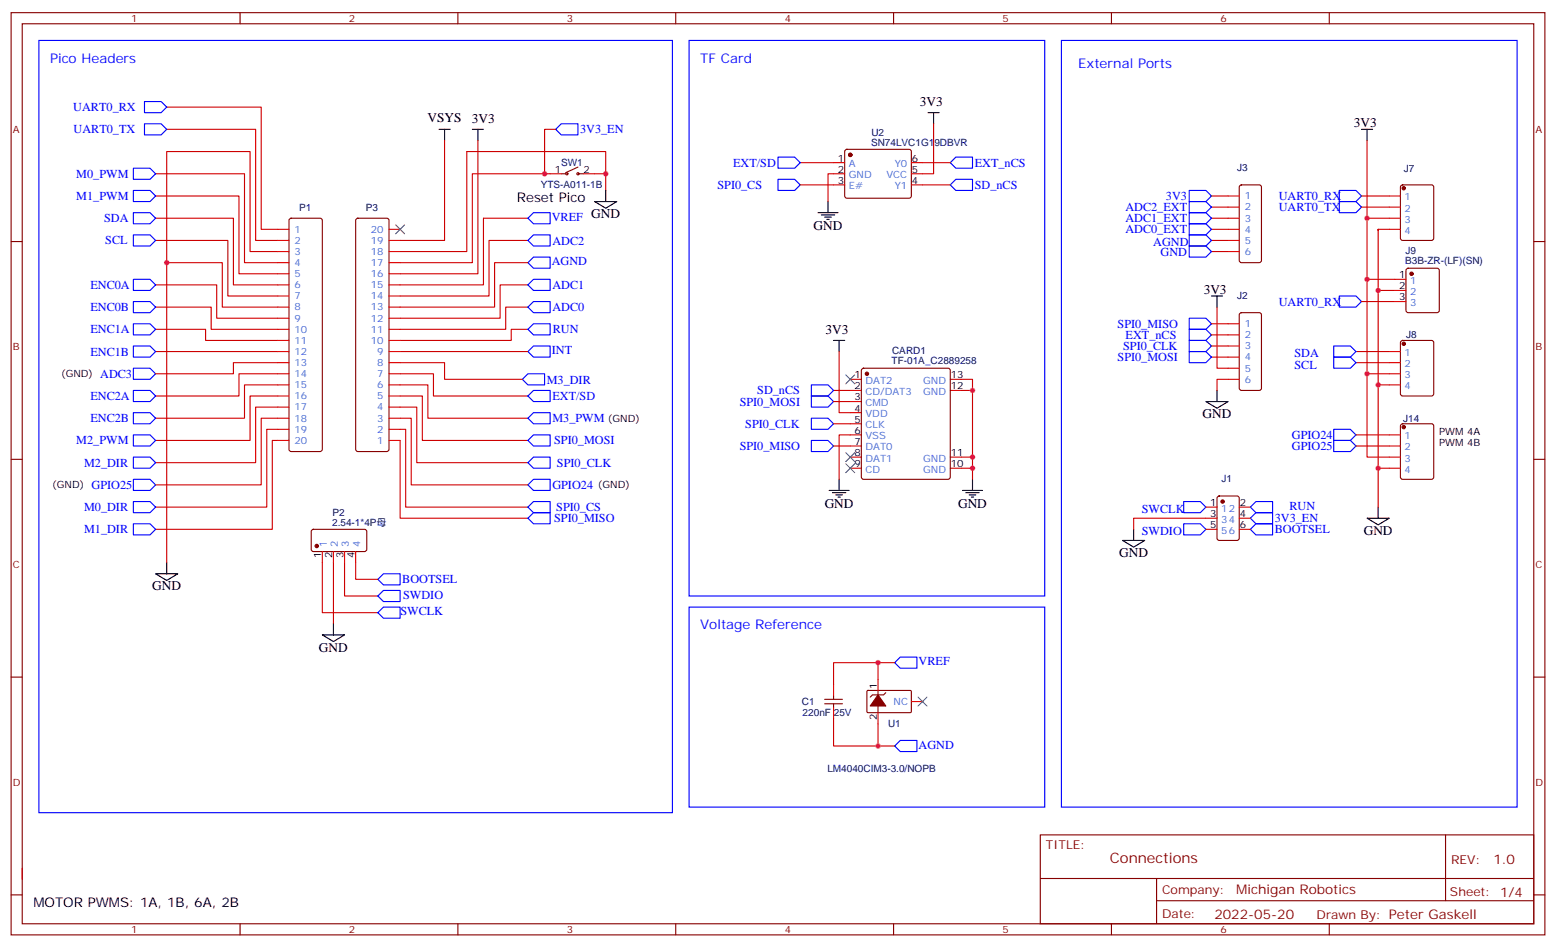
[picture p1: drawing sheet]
<svg xmlns="http://www.w3.org/2000/svg" width="494mm" height="301mm" viewBox="0 0 494 301" stroke-linecap="round" stroke-linejoin="round" font-family="sans-serif">
<g fill="none" stroke="#870000" stroke-width=".35">
<path d="M3.5 4h486.9v292.8h-486.9zM7.1 7.5h479.7v285.8h-479.7zM76.2 4v3.5M145.3 4v3.5M214.5 4v3.5M283.6 4v3.5M352.8 4v3.5M421.9 4v3.5M178.2 55.2h1.4M183.4 53.1l-3.8 1.7M183.8 55.2h1.4M268.3 47.6l.5-.2h19.8l.5 .2 .2 .5-.1 14.4-.6 .4h-20.1l-.4-.7v-14.1z"/>
<path d="M393.6 58.9l.5-.2h5.6l.6 .4 .1 23.6-.5 .6-5.8 .1-.7-.5-.1-23.5zM444.7 58.9l.5-.2h9.2l.6 .4 .1 16.5-.5 .7h-9.4l-.6-.4-.1-16.5zM3.5 76.7h3.6M92 69.5l.4-.2h9.2l.5 .2 .2 .5v72.7l-.2 .5-.5 .2h-9.2l-.5-.3-.2-.4v-72.7zM113.1 69.5l.5-.2h9.2l.5 .2 .2 .5v72.7l-.3 .5-.4 .2h-9.2l-.5-.3-.2-.4v-72.7zM486.8 76.7h3.6M393.6 99.5l.5-.2h5.6l.6 .4 .1 23.6-.5 .6-5.8 .1-.7-.5-.1-23.5zM446.5 85.4l.5-.2h9.1l.5 .2 .2 .5v12.7l-.2 .5-.5 .2h-9.1l-.5-.3-.2-.4v-12.7zM273.6 117.1l.5-.2h26.8l.5 .2 .2 .5v33.9l-.2 .5-.5 .2h-26.8l-.5-.2-.2-.5v-33.9zM444.7 108.3l.5-.2h9.2l.6 .4 .1 16.5-.5 .7h-9.4l-.6-.4-.1-16.5zM444.7 134.8l.5-.3h9.2l.6 .5 .1 16.5-.5 .6-9.4 .1-.6-.5-.1-16.4zM3.5 145.8h3.6"/>
<path d="M386.5 157.7l.5-.2h5.6l.7 .4v13l-.4 .6-5.9 .1-.7-.5v-12.9zM486.8 145.8h3.6M99 168.3l.5-.2h16.5l.4 .7v5.9l-.7 .4h-16.5l-.4-.7v-5.6zM3.5 215h3.6M275.2 219.4l.3-.2 13.6 .1 .2 .3-.1 6.5-.3 .2-13.6-.1-.1-.3zM278.7 219.2v7.1M281.2 219.9l-.7 .7h-3.6l-.7 .7M486.8 215h3.6M261.8 223.4h5.6M261.8 222h5.6M264.6 221v1M264.6 223.4v1.1"/>
<path d="M330.2 265.1h156.6v28.2h-156.6zM330.2 278.9h156.5M367.1 278.9v14.1M458.8 265.1v20.9M3.5 284.1h3.6M76.2 293.3v3.5M145.3 293.3v3.5M214.5 293.3v3.5M283.6 293.3v3.5M352.8 293.3v3.5M367.1 286h119.6M421.9 293.3v3.5"/>
<path d="M486.8 284.1h3.6"/>
<circle cx="179.9" cy="55.2" r=".35"/>
<circle cx="183.4" cy="55.2" r=".35"/>
</g>
<g fill="none" stroke="#c00" stroke-width=".35">
<path d="M52.9 34h30v38.8h5.3M296.3 39.3v15.9h-3.5M49.4 55.2h28.2v28.2h10.6M52.9 41.1h28.2v35.2h7.1M141.1 44.6v31.7h-14.1M151.7 44.6v42.3h-24.7M174.6 55.2h-24.7v28.2h-22.9M176.4 41.1h-3.5v14.1M188.7 55.2h3.6M254 58.7h10.6M254 51.6h10.6M264.6 55.2h-1.8v8.8"/>
<path d="M292.8 58.7h8.8M292.8 51.6h8.8M433.9 44.6v24.7M49.4 62.2h26.4v24.7h12.4M49.4 69.3h24.7v21.2h14.1M49.4 76.3h22.9v17.7h15.9M88.2 79.9h-8.8v-31.8h-26.5v35.3h17.7v14.1h17.6M167.6 76.3h-12.4v17.7h-28.2M167.6 69.3h-14.1v21.2h-26.5M192.3 60.5v-12.4h-44.1v31.8h-21.2M384.5 69.3h5.3M384.5 79.9h5.3"/>
<path d="M384.5 76.3h5.3M384.5 72.8h5.3M384.5 65.8h5.3M384.5 62.2h5.3M432.2 65.8h8.8M432.2 62.2h8.8M441 69.3h-7.1v49.4h7.1M441 72.8h-3.6v19.4h5.3M49.4 90.5h19.4v10.5h19.4M49.4 97.5h17.6v7.1h21.2M52.9 83.4v95.2M167.6 90.5h-8.9v10.5h-31.7"/>
<path d="M167.6 97.5h-7.1v7.1h-33.5M167.6 83.4h-10.6v14.1h-30M386.3 97.5v19.4h3.5M432.2 95.7h10.5M433.9 88.7h8.8M437.4 92.2v30h3.6M49.4 104.6h15.9v3.5h22.9M49.4 111.6h38.8M88.2 118.7h-12.4v7h-26.4M88.2 115.1h-14.1v3.6h-24.7M127 118.7h10.6v7h30M127 111.6h40.6"/>
<path d="M127 115.1h14.1v5.3h24.7M167.6 104.6h-5.3v3.5h-35.3M266.3 111.6v19.4h3.6M384.5 113.4h5.3M384.5 102.8h5.3M384.5 106.3h5.3M384.5 109.9h5.3M430.4 115.1h10.6M430.4 111.6h10.6M433.9 118.7v26.4h7.1M88.2 139.8h-1.8v28.3h-37M88.2 136.3h-3.5v24.7h-35.3"/>
<path d="M88.2 129.3h-7.1v17.6h-31.7M88.2 125.7h-8.8v14.1h-30M88.2 122.2h-10.6v10.6h-28.2M88.2 132.8h-5.3v21.2h-33.5M127 122.2h8.8v10.6h31.8M127 125.7h7.1v14.1h33.5M127 129.3h5.3v17.6h35.3M127 136.3h1.8v24.7h38.8M127 139.8v24.7h40.6M127 132.8h3.5v21.2h37.1M264.6 134.5h5.3M264.6 124h5.3"/>
<path d="M264.6 127.5h5.3M269.9 138.1h-3.6v14.1M305.2 124h3.5v21.1M305.2 120.4h3.5v3.6M389.8 120.4h-3.5v3.6M430.4 138.1h10.6M437.4 122.2v26.5h3.6M264.6 141.6h5.3M305.2 148.7h3.5v3.5M305.2 145.1h3.5v3.6M430.4 141.6h10.6M437.4 148.7v12.3"/>
<path d="M102.3 178.6v15.9h17.6M105.8 178.6v19.4M109.4 178.6v10.6h10.5M112.9 178.6v5.3h7M382.8 164.5h-23v3.6M278.7 210.4h-14.1v7.1M284 210.4h-5.3v5.3M264.6 228v8.9h14.1M278.7 229.8v7.1h5.3M7.1 275.7v3.5"/>
</g>
<g fill="none" stroke="#000" stroke-width=".35">
<path d="M294.6 35.8h3.5M296.3 35.8v3.5M139.3 41.1h3.6M141.1 41.1v3.5M149.9 41.1h3.6M151.7 41.1v3.5M432.2 41.1h3.5M433.9 41.1v3.5M188.7 64h7.1l-3.5 2.1zM192.3 60.5v3.5M259.6 67.5h6.4M260.7 68.2h4.2"/>
<path d="M261.8 68.9h2.1M262.5 69.6h.7M262.8 64v3.5M384.5 94h3.6M386.3 94v3.5M264.6 108.1h3.5M266.3 108.1v3.5M382.8 127.5h7l-3.5 2.1zM386.3 124v3.5M263.2 155.7h6.3M264.2 156.4h4.3M265.3 157.1h2.1"/>
<path d="M266 157.8h.7M266.3 152.2v3.5M305.5 155.7h6.4M306.6 156.4h4.2M307.6 157.1h2.1M308.3 157.8h.7M308.7 152.2v3.5M52.9 178.6v3.6M356.3 171.6h7.1l-3.6 2.1zM359.8 168.1v3.5M433.9 164.5h7.1l-3.6 2.2zM437.4 161v3.5"/>
<path d="M49.4 182.2h7l-3.5 2.1zM105.8 198v3.6M102.3 201.6h7.1l-3.6 2.1z"/>
</g>
<g fill="none" stroke="#00f" stroke-width=".35">
<path d="M12.3 12.8h201.1v245.2h-201.1zM218.7 12.8h112.9v176.4h-112.9zM336.9 12.8h144.6v243.5h-144.6zM45.9 39.3h5.3l1.7 1.8-1.7 1.7h-5.3zM45.9 32.2h5.3l1.7 1.8-1.7 1.8h-5.3zM178.2 39.3h5.2v3.5h-5.2l-1.8-1.7zM42.3 53.4h5.3l1.8 1.8-1.8 1.7h-5.3zM246.9 56.9h5.3l1.8 1.8-1.8 1.8h-5.3zM246.9 49.9h5.3l1.8 1.7-1.8 1.8h-5.3zM303.4 56.9h5.3v3.6h-5.3l-1.8-1.8zM303.4 49.9h5.3v3.5h-5.3l-1.8-1.8zM42.3 60.5h5.3l1.8 1.7-1.8 1.8h-5.3z"/>
<path d="M42.3 74.6h5.3l1.8 1.7-1.8 1.8h-5.3zM42.3 67.5h5.3l1.8 1.8-1.8 1.7h-5.3zM167.6 69.3l1.7-1.8h5.3v3.5h-5.3zM167.6 76.3l1.7-1.7h5.3v3.5h-5.3zM377.5 78.1h5.3l1.7 1.8-1.7 1.7h-5.3zM377.5 71h5.3l1.7 1.8-1.7 1.8h-5.3zM377.5 67.5h5.3l1.7 1.8-1.7 1.7h-5.3zM377.5 64h5.3l1.7 1.8-1.7 1.7h-5.3zM377.5 60.5h5.3l1.7 1.7-1.7 1.8h-5.3zM377.5 74.6h5.3l1.7 1.7-1.7 1.8h-5.3zM425.1 60.5h5.3l1.8 1.7-1.8 1.8h-5.3zM425.1 64h5.3l1.8 1.8-1.8 1.7h-5.3z"/>
<path d="M42.3 95.7h5.3l1.8 1.8-1.8 1.8h-5.3zM42.3 88.7h5.3l1.8 1.8-1.8 1.7h-5.3zM167.6 83.4l1.7-1.8h5.3v3.6h-5.3zM167.6 90.5l1.7-1.8h5.3v3.5h-5.3zM167.6 97.5l1.7-1.8h5.3v3.6h-5.3zM425.1 94h5.3l1.8 1.7-1.8 1.8h-5.3zM42.3 109.9h5.3l1.8 1.7-1.8 1.8h-5.3zM42.3 102.8h5.3l1.8 1.8-1.8 1.7h-5.3zM42.3 116.9h5.3l1.8 1.8-1.8 1.7h-5.3zM167.6 104.6l1.7-1.8h5.3v3.5h-5.3zM167.6 111.6l1.7-1.7h5.3v3.5h-5.3zM167.6 118.7h5.3v3.5h-5.3l-1.8-1.8z"/>
<path d="M377.5 111.6h5.3l1.7 1.8-1.7 1.7h-5.3zM377.5 101h5.3l1.7 1.8-1.7 1.8h-5.3zM377.5 108.1h5.3l1.7 1.8-1.7 1.7h-5.3zM377.5 104.6h5.3l1.7 1.7-1.7 1.8h-5.3zM423.3 113.4h5.3l1.8 1.7-1.8 1.8h-5.3zM423.3 109.9h5.3l1.8 1.7-1.8 1.8h-5.3zM42.3 138.1h5.3l1.8 1.7-1.8 1.8h-5.3zM42.3 131h5.3l1.8 1.8-1.8 1.7h-5.3zM42.3 124h5.3l1.8 1.7-1.8 1.8h-5.3zM167.6 132.8l1.7-1.8h5.3v3.5h-5.3zM167.6 125.7l1.7-1.7h5.3v3.5h-5.3zM167.6 139.8l1.7-1.7h5.3v3.5h-5.3z"/>
<path d="M257.5 132.8h5.3l1.8 1.7-1.8 1.8h-5.3zM257.5 139.8h5.3l1.8 1.8-1.8 1.8h-5.3zM257.5 125.7h5.3l1.8 1.8-1.8 1.8h-5.3zM257.5 122.2h5.3l1.8 1.8-1.8 1.7h-5.3zM423.3 139.8h5.3l1.8 1.8-1.8 1.8h-5.3zM423.3 136.3h5.3l1.8 1.8-1.8 1.7h-5.3zM42.3 159.2h5.3l1.8 1.8-1.8 1.8h-5.3zM42.3 145.1h5.3l1.8 1.8-1.8 1.8h-5.3zM42.3 152.2h5.3l1.8 1.8-1.8 1.7h-5.3zM167.6 146.9l1.7-1.8h5.3v3.6h-5.3zM167.6 154l1.7-1.8h5.3v3.5h-5.3zM375.7 159.2h5.3l1.8 1.8-1.8 1.8h-5.3z"/>
<path d="M42.3 166.3h5.3l1.8 1.8-1.8 1.7h-5.3zM167.6 161l1.7-1.8h5.3v3.6h-5.3zM167.6 164.5l1.7-1.7h5.3v3.5h-5.3zM375.7 166.3h5.3l1.8 1.8-1.8 1.7h-5.3zM396.9 161l1.7-1.8h5.3v3.6h-5.3zM396.9 164.5l1.7-1.7h5.3v3.5h-5.3zM396.9 168.1l1.7-1.8h5.3v3.5h-5.3zM119.9 189.2l1.8-1.7h5.3v3.5h-5.3zM119.9 194.5l1.8-1.7h5.3v3.5h-5.3zM119.9 183.9l1.8-1.7h5.3v3.5h-5.3zM218.7 192.8h112.9v63.5h-112.9zM284 210.4l1.8-1.8h5.2v3.6h-5.2z"/>
<path d="M284 236.9l1.8-1.8h5.2v3.5h-5.2z"/>
</g>
<g fill="none" stroke="#f00" stroke-width=".35">
<path d="M174.6 55.2h3.6M185.2 55.2h3.5M264.6 55.2h3.5M264.6 51.6h3.5M264.6 58.7h3.5M289.3 55.2h3.5M289.3 51.6h3.5M289.3 58.7h3.5M88.2 72.8h3.5M88.2 76.3h3.5M88.2 79.9h3.5M123.5 72.8h3.5"/>
<path d="M123.5 76.3h3.5M123.5 79.9h3.5M389.8 62.2h3.5M389.8 65.8h3.5M389.8 69.3h3.5M389.8 72.8h3.5M389.8 76.3h3.5M389.8 79.9h3.5M441 62.2h3.5M441 65.8h3.5M441 69.3h3.5M441 72.8h3.5"/>
<path d="M88.2 97.5h3.5M88.2 94h3.5M88.2 90.5h3.5M88.2 86.9h3.5M88.2 83.4h3.5M123.5 97.5h3.5M123.5 94h3.5M123.5 90.5h3.5M123.5 86.9h3.5M123.5 83.4h3.5M442.7 88.7h3.6M442.7 92.2h3.6"/>
<path d="M442.7 95.7h3.6M88.2 111.6h3.5M88.2 115.1h3.5M88.2 118.7h3.5M88.2 108.1h3.5M88.2 104.6h3.5M88.2 101h3.5M123.5 111.6h3.5M123.5 115.1h3.5M123.5 118.7h3.5M123.5 108.1h3.5M123.5 104.6h3.5"/>
<path d="M123.5 101h3.5M389.8 102.8h3.5M389.8 106.3h3.5M389.8 109.9h3.5M389.8 113.4h3.5M389.8 116.9h3.5M441 111.6h3.5M441 115.1h3.5M441 118.7h3.5M88.2 122.2h3.5M88.2 139.8h3.5M88.2 136.3h3.5"/>
<path d="M88.2 132.8h3.5M88.2 129.3h3.5M88.2 125.7h3.5M123.5 122.2h3.5M123.5 139.8h3.5M123.5 136.3h3.5M123.5 132.8h3.5M123.5 129.3h3.5M123.5 125.7h3.5M269.9 120.4h3.5M269.9 124h3.5M269.9 138.1h3.5"/>
<path d="M269.9 134.5h3.5M269.9 131h3.5M269.9 127.5h3.5M301.6 120.4h3.6M301.6 124h3.6M389.8 120.4h3.5M441 122.2h3.5M441 138.1h3.5M269.9 145.1h3.5M269.9 148.7h3.5M269.9 141.6h3.5M301.6 145.1h3.6"/>
<path d="M301.6 148.7h3.6M441 145.1h3.5M441 148.7h3.5M441 141.6h3.5M102.3 175.1v3.5M105.8 175.1v3.5M109.4 175.1v3.5M112.9 175.1v3.5M382.8 161h3.5M382.8 168.1h3.5M382.8 164.5h3.5M393.3 161h3.6"/>
<path d="M393.3 168.1h3.6M393.3 164.5h3.6M264.6 217.5v3.5M278.7 215.7v3.5M264.6 224.5v3.5M278.7 226.3v3.5M289.3 222.7h3.5"/>
</g>
<g fill="#870000" stroke="#870000" stroke-width=".35">
<path d="M278.7 220.6l2.5 3.6h-5z"/>
<circle cx="445.6" cy="109.1" r=".53"/>
<circle cx="445.6" cy="59.8" r=".53"/>
<circle cx="275.2" cy="118.7" r=".53"/>
<circle cx="448" cy="86.9" r=".53"/>
<circle cx="269.9" cy="49.2" r=".53"/>
<circle cx="445.6" cy="135.6" r=".53"/>
<circle cx="100.5" cy="173.4" r=".53"/>
<circle cx="388.1" cy="159.2" r=".53"/>
</g>
<path d="M125.6 71.4l2.8 2.8M128.4 71.4l-2.8 2.8M268.5 119l2.8 2.8M271.3 119l-2.8 2.8M268.5 147.2l2.8 2.9M268.5 143.7l2.8 2.8M271.3 147.2l-2.8 2.9M271.3 143.7l-2.8 2.8M291.4 221.3l2.8 2.9M294.2 221.3l-2.8 2.9" fill="none" stroke="#3c3" stroke-width=".35"/>
<g fill="#f0c">
<circle cx="433.9" cy="88.7" r=".88"/>
<circle cx="308.7" cy="148.7" r=".88"/>
<circle cx="308.7" cy="145.1" r=".88"/>
<circle cx="308.7" cy="124" r=".88"/>
<circle cx="172.9" cy="55.2" r=".88"/>
<circle cx="192.3" cy="55.2" r=".88"/>
<circle cx="278.7" cy="210.4" r=".88"/>
<circle cx="278.7" cy="236.9" r=".88"/>
<circle cx="52.9" cy="83.4" r=".88"/>
<circle cx="433.9" cy="118.7" r=".88"/>
<circle cx="437.4" cy="92.2" r=".88"/>
<circle cx="437.4" cy="122.2" r=".88"/>
<circle cx="437.4" cy="148.7" r=".88"/>
<circle cx="433.9" cy="69.3" r=".88"/>
</g>
<text font-size="4.6" fill="#800" x="352.3" y="274.1">Connections</text>
<g font-size="4.2" fill="#00f">
<text x="15.9" y="19.9">Pico Headers</text>
<text x="222.2" y="19.9">TF Card</text>
<text x="342.2" y="21.7">External Ports</text>
<text x="222.2" y="199.8">Voltage Reference</text>
</g>
<g font-size="4.2">
<text x="292" y="33.7">3V3</text>
<text x="135.7" y="38.9">VSYS</text>
<text x="149.8" y="39">3V3</text>
<text x="429.7" y="40.4">3V3</text>
<text x="164" y="64">Reset Pico</text>
<text x="258.2" y="73.2">GND</text>
<text x="382.1" y="93.3">3V3</text>
<text x="262" y="106">3V3</text>
<text x="381.7" y="132.8">GND</text>
<text x="261.8" y="161.4">GND</text>
<text x="304.1" y="161.4">GND</text>
<text x="432.9" y="169.8">GND</text>
<text x="355.2" y="176.9">GND</text>
<text x="48.3" y="187.5">GND</text>
<text x="101.2" y="206.9">GND</text>
<text x="10.6" y="288">MOTOR PWMS: 1A, 1B, 6A, 2B</text>
</g>
<g font-size="4.2" fill="#800">
<text x="474" y="274.3">1.0</text>
<text x="392.4" y="283.9">Michigan Robotics</text>
<text x="385.5" y="291.7">2022-05-20</text>
</g>
<g font-size="3.9" fill="#00f">
<text x="23.3" y="35.3">UART0_RX</text>
<text x="23.4" y="42.3">UART0_TX</text>
<text x="184.1" y="42.4">3V3_EN</text>
<text x="232.7" y="52.9">EXT/SD</text>
<text x="309.4" y="53">EXT_nCS</text>
<text x="24.2" y="56.5">M0_PWM</text>
<text x="227.7" y="60">SPI0_CS</text>
<text x="24.2" y="63.5">M1_PWM</text>
<text x="309.4" y="60">SD_nCS</text>
<text x="370.1" y="63.5">3V3</text>
<text x="405.9" y="63.5">UART0_RX</text>
<text x="33" y="70.6">SDA</text>
<text x="175.2" y="70.1">VREF GND</text>
<text x="357.2" y="70.6">ADC1_EXT</text>
<text x="357.2" y="67.1">ADC2_EXT</text>
<text x="405.9" y="67.1">UART0_TX</text>
<text x="33.4" y="77.6">SCL</text>
<text x="175.3" y="77.7">ADC2</text>
<text x="357.2" y="74.1">ADC0_EXT</text>
<text x="366.1" y="78.2">AGND</text>
<text x="368.4" y="81.2">GND</text>
<text x="175.2" y="84.2">AGND</text>
<text x="28.7" y="91.7">ENC0A</text>
<text x="175.3" y="91.8">ADC1</text>
<text x="28.7" y="98.8">ENC0B</text>
<text x="175.3" y="98.8">ADC0</text>
<text x="405.9" y="97">UART0_RX</text>
<text x="28.7" y="105.8">ENC1A</text>
<text x="175.4" y="105.8">RUN</text>
<text x="354.7" y="104.1">SPI0_MISO</text>
<text x="357.3" y="107.7">EXT_nCS</text>
<text x="28.7" y="112.9">ENC1B</text>
<text x="175.2" y="112.5">INT</text>
<text x="356.5" y="111.1">SPI0_CLK</text>
<text x="410.9" y="113.5">SDA</text>
<text x="354.7" y="114.7">SPI0_MOSI</text>
<text x="410.9" y="117">SCL</text>
<text x="31.8" y="120">ADC3</text>
<text x="173.5" y="121.8">M3_DIR</text>
<text x="240.4" y="125.2">SD_nCS</text>
<text x="28.7" y="127">ENC2A</text>
<text x="175.3" y="126.9">EXT/SD</text>
<text x="234.8" y="128.8">SPI0_MOSI</text>
<text x="28.7" y="134.1">ENC2B</text>
<text x="175.3" y="134.1">M3_PWM</text>
<text x="236.5" y="135.8">SPI0_CLK</text>
<text x="24.2" y="141.1">M2_PWM</text>
<text x="175.9" y="141.1">SPI0_MOSI</text>
<text x="234.8" y="142.9">SPI0_MISO</text>
<text x="410.1" y="142.8">GPIO25</text>
<text x="410.1" y="139.3">GPIO24</text>
<text x="26.7" y="148.1">M2_DIR</text>
<text x="176.8" y="148.1">SPI0_CLK</text>
<text x="29.1" y="155.2">GPIO25</text>
<text x="175.3" y="155.3">GPIO24</text>
<text x="409.3" y="161.8">RUN</text>
<text x="26.7" y="162.2">M0_DIR</text>
<text x="175.9" y="165.8">SPI0_MISO</text>
<text x="176.5" y="162.2">SPI0_CS</text>
<text x="362.4" y="162.8">SWCLK</text>
<text x="404.6" y="165.9">3V3_EN</text>
<text x="26.7" y="169.3">M1_DIR</text>
<text x="362.4" y="169.8">SWDIO</text>
<text x="404.6" y="169.4">BOOTSEL</text>
<text x="127.7" y="185.2">BOOTSEL</text>
<text x="128" y="190">SWDIO</text>
<text x="127.1" y="195.3">SWCLK</text>
<text x="291.6" y="211.2">VREF</text>
<text x="291.6" y="237.6">AGND</text>
</g>
<g font-size="3.9" fill="#800">
<text x="332" y="269.7">TITLE:</text>
<text x="460.6" y="274.3">REV:</text>
<text x="368.9" y="283.9">Company:</text>
<text x="460.2" y="284.5">Sheet: 1/4</text>
<text x="368.9" y="291.5">Date:</text>
<text x="417.9" y="291.6">Drawn By: Peter Gaskell</text>
</g>
<g font-size="3.2" fill="#800">
<text x="41.6" y="7">1</text>
<text x="110.8" y="7">2</text>
<text x="179.9" y="7">3</text>
<text x="249.1" y="7">4</text>
<text x="318.2" y="7">5</text>
<text x="387.3" y="7">6</text>
<text x="4.1" y="42.1">A</text>
<text x="487.4" y="42.1">A</text>
<text x="4.1" y="111.3">B</text>
<text x="487.4" y="111.3">B</text>
<text x="4.1" y="180.4">C</text>
<text x="487.4" y="180.4">C</text>
<text x="4.1" y="249.6">D</text>
<text x="487.4" y="249.6">D</text>
<text x="41.6" y="296.3">1</text>
<text x="110.8" y="296.3">2</text>
<text x="179.9" y="296.3">3</text>
<text x="249.1" y="296.3">4</text>
<text x="318.2" y="296.3">5</text>
<text x="387.3" y="296.3">6</text>
</g>
<g font-size="3.2" fill="#000080">
<text x="276.5" y="46.4">SN74LVC1G19DBVR</text>
<text x="276.6" y="43.2">U2</text>
<text x="178.1" y="52.8">SW1</text>
<text x="171.6" y="59.8">YTS-A011-1B</text>
<text x="392.7" y="54.4">J3</text>
<text x="445.6" y="54.5">J7</text>
<text x="95" y="66.9">P1</text>
<text x="116.2" y="66.9">P3</text>
<text x="446" y="83.9">B3B-ZR-(LF)(SN)</text>
<text x="446.1" y="80.7">J9</text>
<text x="392.7" y="95">J2</text>
<text x="446.3" y="107.5">J8</text>
<text x="283.2" y="112.4">CARD1</text>
<text x="283" y="115.6">TF-01A_C2889258</text>
<text x="445.4" y="133.9">J14</text>
<text x="387.7" y="153.1">J1</text>
<text x="105.4" y="167">2.54-1*4P母</text>
<text x="105.5" y="163.8">P2</text>
<text x="254.5" y="223.9">C1</text>
<text x="254.8" y="227.4">220nF 25V</text>
<text x="281.9" y="230.9">U1</text>
<text x="262.6" y="245">LM4040CIM3-3.0/NOPB</text>
</g>
<g font-size="3.2">
<text x="265.9" y="51.3">1</text>
<text x="289.5" y="51.3">6</text>
<text x="176.1" y="54.8">1</text>
<text x="185.2" y="54.8">2</text>
<text x="265.9" y="54.8">2</text>
<text x="265.9" y="58.3">3</text>
<text x="289.5" y="58.3">4</text>
<text x="289.5" y="54.8">5</text>
<text x="444.1" y="88.3">1</text>
<text x="444.1" y="91.9">2</text>
<text x="444.1" y="95.4">3</text>
<text x="19.4" y="119.7">(GND)</text>
<text x="271.2" y="123.6">2</text>
<text x="271.2" y="120.1">1</text>
<text x="301.8" y="120.1">13</text>
<text x="301.8" y="123.6">12</text>
<text x="271.2" y="130.7">4</text>
<text x="271.2" y="127.1">3</text>
<text x="193" y="133.8">(GND)</text>
<text x="271.2" y="137.7">6</text>
<text x="271.2" y="134.2">5</text>
<text x="271.2" y="141.3">7</text>
<text x="456.8" y="141.6">PWM 4B</text>
<text x="456.8" y="138.1">PWM 4A</text>
<text x="271.2" y="148.3">9</text>
<text x="271.2" y="144.8">8</text>
<text x="301.8" y="144.8">11</text>
<text x="301.8" y="148.3">10</text>
<text x="16.6" y="155">(GND)</text>
<text x="189.8" y="155">(GND)</text>
<text x="384.1" y="160.7">1</text>
<text x="393.5" y="160.7">2</text>
<text x="384.1" y="164.2">3</text>
<text x="384.1" y="167.7">5</text>
<text x="393.5" y="167.7">6</text>
<text x="393.5" y="164.2">4</text>
<text x="102" y="177.3" transform="rotate(-90 102 177.3)">1</text>
<text x="105.5" y="177.3" transform="rotate(-90 105.5 177.3)">2</text>
<text x="109" y="177.3" transform="rotate(-90 109 177.3)">3</text>
<text x="112.5" y="177.3" transform="rotate(-90 112.5 177.3)">4</text>
<text x="278.3" y="218.9" transform="rotate(-90 278.3 218.9)">1</text>
<text x="278.3" y="228.6" transform="rotate(-90 278.3 228.6)">2</text>
</g>
<g font-size="3.2" fill="#36c">
<text x="269.4" y="53.1">A</text>
<text x="284" y="53.1">Y0</text>
<text x="269.4" y="56.6">GND</text>
<text x="281.4" y="56.6">VCC</text>
<text x="269.4" y="60.1">E#</text>
<text x="284" y="60.1">Y1</text>
<text x="395.1" y="63.3">1</text>
<text x="445.8" y="63.6">1</text>
<text x="395.1" y="66.8">2</text>
<text x="395.1" y="70.3">3</text>
<text x="445.8" y="67.2">2</text>
<text x="445.8" y="70.7">3</text>
<text x="93.5" y="73.9">1</text>
<text x="93.5" y="77.4">2</text>
<text x="117.7" y="77.4">19</text>
<text x="117.7" y="73.9">20</text>
<text x="395.1" y="73.9">4</text>
<text x="395.1" y="77.4">5</text>
<text x="445.8" y="74.2">4</text>
<text x="93.5" y="80.9">3</text>
<text x="117.7" y="80.9">18</text>
<text x="395.1" y="80.9">6</text>
<text x="93.5" y="84.5">4</text>
<text x="93.5" y="88">5</text>
<text x="117.7" y="88">16</text>
<text x="117.7" y="84.5">17</text>
<text x="93.5" y="91.5">6</text>
<text x="93.5" y="95">7</text>
<text x="117.7" y="95">14</text>
<text x="117.7" y="91.5">15</text>
<text x="447.6" y="90.1">1</text>
<text x="447.6" y="93.6">2</text>
<text x="93.5" y="98.6">8</text>
<text x="117.7" y="98.6">13</text>
<text x="447.6" y="97.2">3</text>
<text x="93.5" y="102.1">9</text>
<text x="93.5" y="105.6">10</text>
<text x="117.7" y="105.6">11</text>
<text x="117.7" y="102.1">12</text>
<text x="395.1" y="103.9">1</text>
<text x="395.1" y="107.4">2</text>
<text x="93.5" y="109.1">11</text>
<text x="93.5" y="112.7">12</text>
<text x="117.7" y="109.1">10</text>
<text x="119.7" y="112.7">9</text>
<text x="395.1" y="110.9">3</text>
<text x="445.8" y="113">1</text>
<text x="93.5" y="116.2">13</text>
<text x="93.5" y="119.7">14</text>
<text x="119.7" y="119.7">7</text>
<text x="119.7" y="116.2">8</text>
<text x="395.1" y="114.4">4</text>
<text x="395.1" y="118">5</text>
<text x="445.8" y="116.6">2</text>
<text x="93.5" y="123.3">15</text>
<text x="119.7" y="123.3">6</text>
<text x="274.7" y="125.4">CD/DAT3</text>
<text x="274.7" y="121.8">DAT2</text>
<text x="293" y="121.8">GND</text>
<text x="293" y="125.4">GND</text>
<text x="395.1" y="121.5">6</text>
<text x="445.8" y="120.1">3</text>
<text x="445.8" y="123.6">4</text>
<text x="93.5" y="126.8">16</text>
<text x="93.5" y="130.3">17</text>
<text x="119.7" y="130.3">4</text>
<text x="119.7" y="126.8">5</text>
<text x="274.7" y="128.9">CMD</text>
<text x="93.5" y="133.8">18</text>
<text x="93.5" y="137.4">19</text>
<text x="119.7" y="137.4">2</text>
<text x="119.7" y="133.8">3</text>
<text x="274.7" y="136">CLK</text>
<text x="274.7" y="132.4">VDD</text>
<text x="93.5" y="140.9">20</text>
<text x="119.7" y="140.9">1</text>
<text x="274.7" y="143">DAT0</text>
<text x="274.7" y="139.5">VSS</text>
<text x="445.8" y="139.5">1</text>
<text x="445.8" y="143">2</text>
<text x="274.7" y="146.5">DAT1</text>
<text x="293" y="146.5">GND</text>
<text x="445.8" y="146.5">3</text>
<text x="274.7" y="150.1">CD</text>
<text x="293" y="150.1">GND</text>
<text x="445.8" y="150.1">4</text>
<text x="387.6" y="162.4">12</text>
<text x="387.6" y="165.9">34</text>
<text x="103.7" y="173.8" transform="rotate(-90 103.7 173.8)">1</text>
<text x="107.2" y="173.8" transform="rotate(-90 107.2 173.8)">2</text>
<text x="110.8" y="173.8" transform="rotate(-90 110.8 173.8)">3</text>
<text x="114.3" y="173.8" transform="rotate(-90 114.3 173.8)">4</text>
<text x="387.6" y="169.5">56</text>
<text x="283.6" y="223.8">NC</text>
</g>
</svg>
